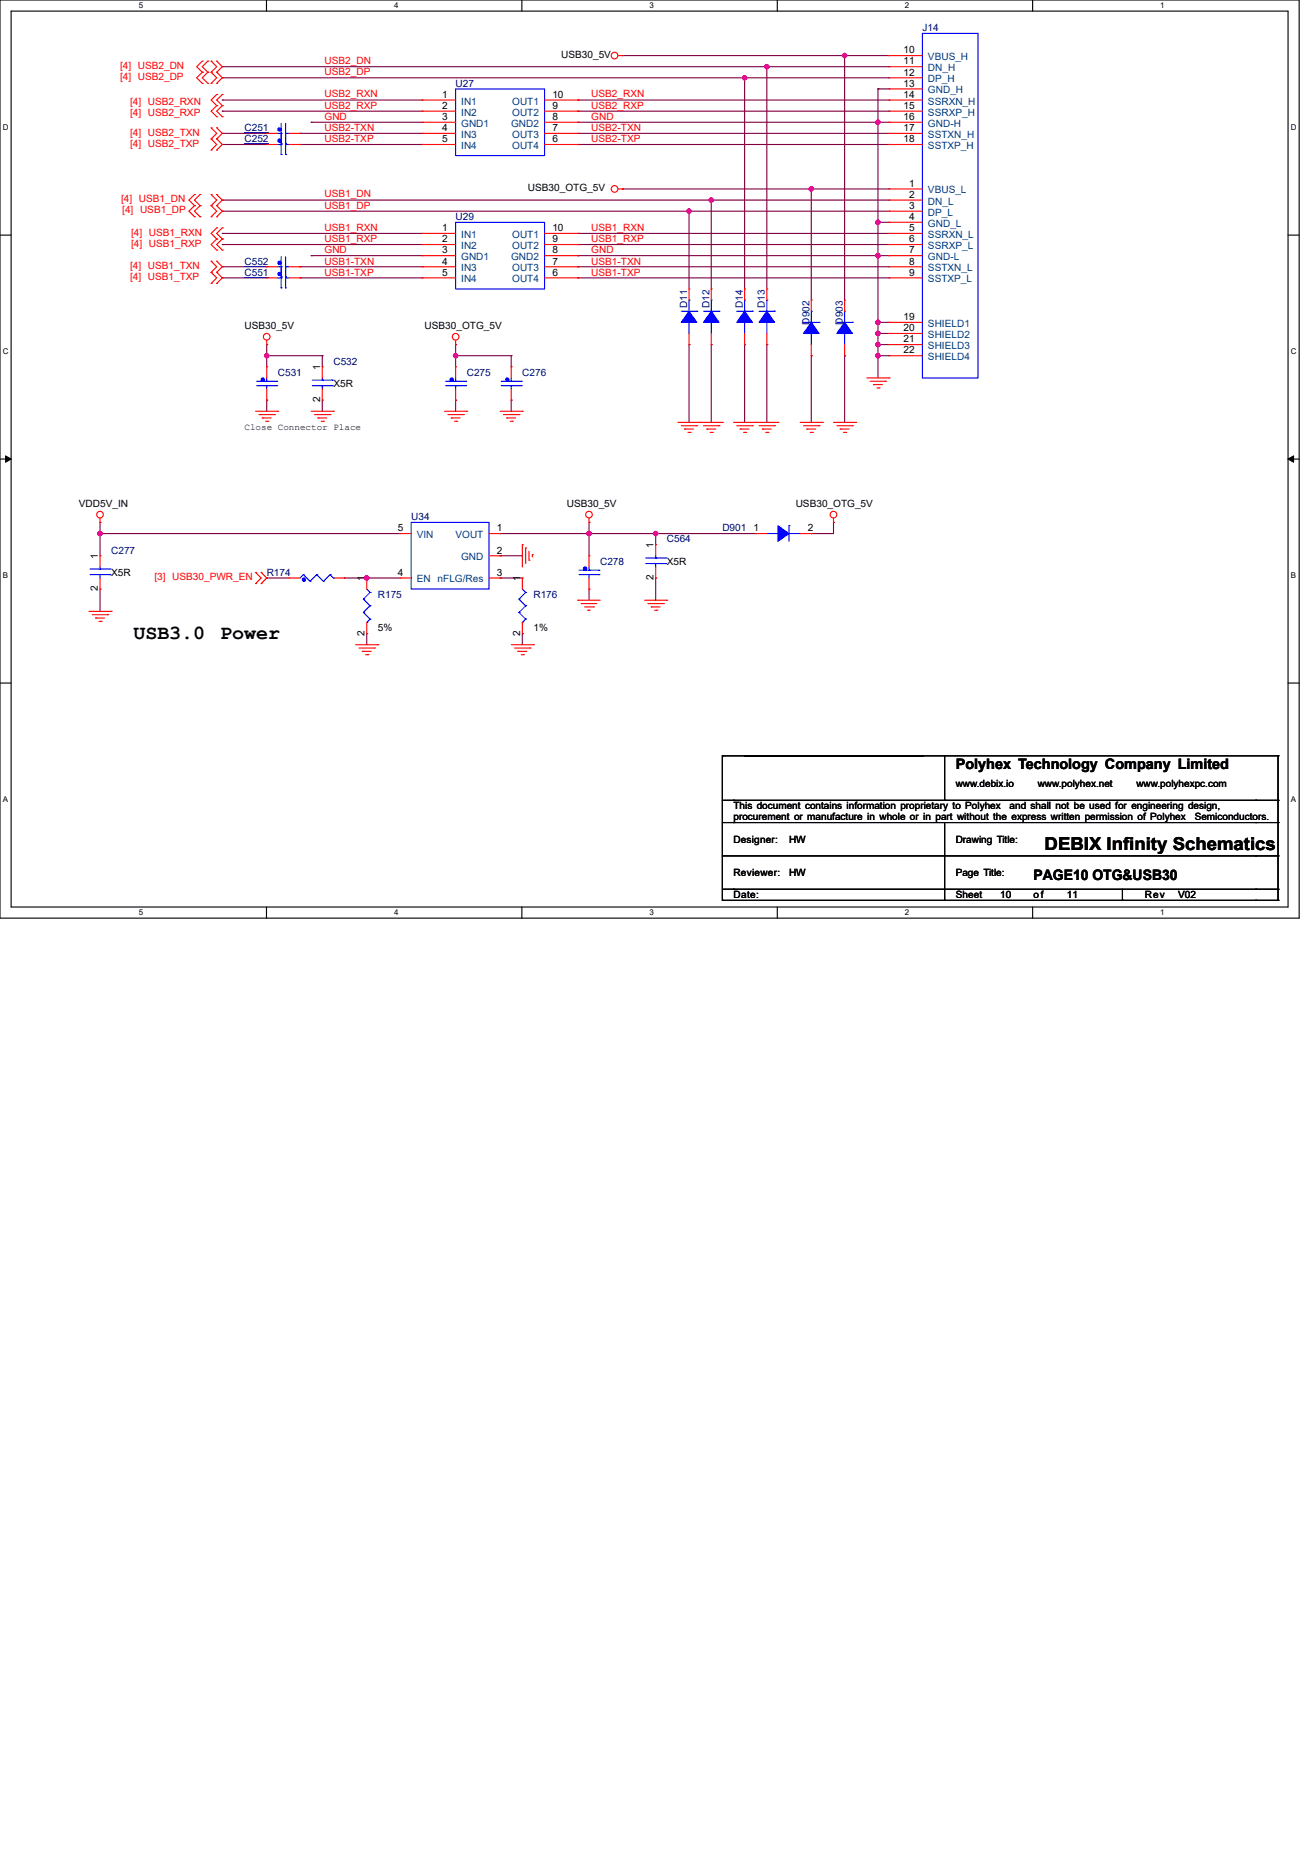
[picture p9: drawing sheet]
<svg xmlns="http://www.w3.org/2000/svg" width="210mm" height="297mm" viewBox="0 0 210 297" stroke-linecap="round" stroke-linejoin="round" font-family="sans-serif">
<path d="M0 0h207.8v146.9h-207.8zM1.8 1.8h204.3v143.3h-204.3z" fill="none" stroke="#000" stroke-width=".18"/>
<g fill="#fff">
<path d="M22.2 .2h.7v1.4h-.7z"/>
<path d="M22.2 145.3h.7v1.4h-.7z"/>
</g>
<path d="M42.6 0v1.8M42.6 145.1v1.8" fill="none" stroke="#000" stroke-width=".18"/>
<g fill="#fff">
<path d="M63.1 .2h.7v1.4h-.7z"/>
<path d="M63.1 145.3h.7v1.4h-.7z"/>
</g>
<path d="M83.5 0v1.8M83.5 145.1v1.8" fill="none" stroke="#000" stroke-width=".18"/>
<g fill="#fff">
<path d="M103.9 .2h.7v1.4h-.7z"/>
<path d="M103.9 145.3h.7v1.4h-.7z"/>
</g>
<path d="M124.4 0v1.8M124.4 145.1v1.8" fill="none" stroke="#000" stroke-width=".18"/>
<g fill="#fff">
<path d="M144.8 .2h.7v1.4h-.7z"/>
<path d="M144.8 145.3h.7v1.4h-.7z"/>
</g>
<path d="M165.2 0v1.8M165.2 145.1v1.8" fill="none" stroke="#000" stroke-width=".18"/>
<g fill="#fff">
<path d="M185.6 .2h.7v1.4h-.7z"/>
<path d="M185.6 145.3h.7v1.4h-.7z"/>
<path d="M.4 19.7h1v1.4h-1z"/>
<path d="M206.5 19.7h.9v1.4h-.9z"/>
<path d="M.4 55.5h1v1.4h-1z"/>
<path d="M206.5 55.5h.9v1.4h-.9z"/>
</g>
<path d="M0 37.6h1.8M206.1 37.6h1.7" fill="none" stroke="#000" stroke-width=".18"/>
<g fill="#fff">
<path d="M.4 91.3h.9v1.5h-.9z"/>
<path d="M206.5 91.3h.9v1.5h-.9z"/>
</g>
<path d="M0 73.4h1.8M206.1 73.4h1.7" fill="none" stroke="#000" stroke-width=".18"/>
<path d="M.9 72.9l.9 .5-.9 .5zM206.1 73.4l.9-.5v1z" fill="#000"/>
<path d="M.9 72.9l.9 .5-.9 .5zM206.1 73.4l.9-.5v1z" fill="none" stroke="#000" stroke-width=".16"/>
<g fill="#fff">
<path d="M.4 127.2h.9v1.4h-.9z"/>
<path d="M206.5 127.2h.9v1.4h-.9z"/>
</g>
<path d="M0 109.3h1.8M206.1 109.3h1.7" fill="none" stroke="#000" stroke-width=".18"/>
<g fill="none" stroke="#800040" stroke-width=".18">
<path d="M35.6 17.8h.1M35.6 17.8h32M35.6 16h.1M35.6 16h32M49.8 19.6h.1M49.8 19.6h17.8M92.5 17.8h.1M92.5 17.8h49.7M92.5 16h.1M92.5 16h49.7M92.5 19.6h.1M92.5 19.6h48"/>
<path d="M48 23.1h.1M48 23.1h19.6M48 21.3h.1M48 21.3h19.6M92.5 23.1h.1M92.5 23.1h49.7M92.5 21.3h.1M92.5 21.3h49.7"/>
</g>
<circle cx="140.5" cy="19.6" r=".35" fill="#f0f"/>
<circle cx="140.5" cy="19.6" r=".35" fill="none" stroke="#f0f" stroke-width=".18"/>
<g fill="none" stroke="#800040" stroke-width=".18">
<path d="M35.6 39.1h.1M35.6 39.1h32M35.6 37.3h.1M35.6 37.3h32M92.5 37.3h.1M92.5 37.3h49.7M92.5 39.1h.1M92.5 39.1h49.7M48 42.7h.1M48 42.7h19.6M48 44.4h.1M48 44.4h19.6"/>
<path d="M49.8 40.9h.1M49.8 40.9h17.8M92.5 40.9h.1M92.5 40.9h48M92.5 42.7h.1M92.5 42.7h49.7M92.5 44.4h.1M92.5 44.4h49.7"/>
</g>
<circle cx="140.5" cy="40.9" r=".35" fill="#f0f"/>
<circle cx="140.5" cy="40.9" r=".35" fill="none" stroke="#f0f" stroke-width=".18"/>
<path d="M35.6 12.4h.1M35.6 12.4h83.5" fill="none" stroke="#800040" stroke-width=".18"/>
<circle cx="119.1" cy="12.4" r=".35" fill="#f0f"/>
<circle cx="119.1" cy="12.4" r=".35" fill="none" stroke="#f0f" stroke-width=".18"/>
<path d="M35.6 10.7h.1M35.6 10.7h87.1" fill="none" stroke="#800040" stroke-width=".18"/>
<circle cx="122.7" cy="10.7" r=".35" fill="#f0f"/>
<circle cx="122.7" cy="10.7" r=".35" fill="none" stroke="#f0f" stroke-width=".18"/>
<path d="M35.6 33.8h.1M35.6 33.8h74.6M110.2 55.1h.1M110.2 55.1v12.5M113.8 55.1h.1M113.8 55.1v12.5M119.1 55.1h.1M119.1 55.1v12.5M122.7 55.1h.1M122.7 55.1v12.5" fill="none" stroke="#800040" stroke-width=".18"/>
<circle cx="110.2" cy="33.8" r=".35" fill="#f0f"/>
<circle cx="110.2" cy="33.8" r=".35" fill="none" stroke="#f0f" stroke-width=".18"/>
<path d="M35.6 32h.1M35.6 32h78.2" fill="none" stroke="#800040" stroke-width=".18"/>
<circle cx="113.8" cy="32" r=".35" fill="#f0f"/>
<circle cx="113.8" cy="32" r=".35" fill="none" stroke="#f0f" stroke-width=".18"/>
<path d="M140.5 14.2h.1M140.5 14.2v5.4M140.5 14.2h1.7M140.5 35.6h.1M140.5 35.6v5.3M140.5 35.6h1.7" fill="none" stroke="#800040" stroke-width=".18"/>
<circle cx="140.5" cy="35.6" r=".35" fill="#f0f"/>
<circle cx="140.5" cy="35.6" r=".35" fill="none" stroke="#f0f" stroke-width=".18"/>
<path d="M140.5 19.6h.1M140.5 19.6h1.7M140.5 19.6v16M140.5 40.9h.1M140.5 40.9v10.7M140.5 40.9h1.7" fill="none" stroke="#800040" stroke-width=".18"/>
<circle cx="140.5" cy="51.6" r=".35" fill="#f0f"/>
<circle cx="140.5" cy="51.6" r=".35" fill="none" stroke="#f0f" stroke-width=".18"/>
<path d="M140.5 51.6h.1M140.5 51.6h1.7M140.5 51.6v3.5M140.5 53.3h.1M140.5 53.3h1.7" fill="none" stroke="#800040" stroke-width=".18"/>
<circle cx="140.5" cy="53.3" r=".35" fill="#f0f"/>
<circle cx="140.5" cy="53.3" r=".35" fill="none" stroke="#f0f" stroke-width=".18"/>
<path d="M140.5 55.1h.1M140.5 55.1h1.7M140.5 55.1v1.8" fill="none" stroke="#800040" stroke-width=".18"/>
<circle cx="140.5" cy="56.9" r=".35" fill="#f0f"/>
<circle cx="140.5" cy="56.9" r=".35" fill="none" stroke="#f0f" stroke-width=".18"/>
<circle cx="140.5" cy="55.1" r=".35" fill="#f0f"/>
<circle cx="140.5" cy="55.1" r=".35" fill="none" stroke="#f0f" stroke-width=".18"/>
<g fill="none" stroke="#800040" stroke-width=".18">
<path d="M119.1 12.4h.1M119.1 12.4v33.8M119.1 12.4h23.1M122.7 10.7h.1M122.7 10.7v35.5M122.7 10.7h19.5M99.6 30.2h.1M99.6 30.2h30.2M110.2 33.8h.1M110.2 33.8v12.4M110.2 33.8h32M113.8 32h.1"/>
<path d="M113.8 32v14.2M113.8 32h28.4M140.5 56.9h.1M140.5 56.9h1.7M140.5 56.9v3.6"/>
</g>
<circle cx="129.8" cy="30.2" r=".35" fill="#f0f"/>
<circle cx="129.8" cy="30.2" r=".35" fill="none" stroke="#f0f" stroke-width=".18"/>
<path d="M99.6 8.9h.1M99.6 8.9h35.5" fill="none" stroke="#800040" stroke-width=".18"/>
<circle cx="135.1" cy="8.9" r=".35" fill="#f0f"/>
<circle cx="135.1" cy="8.9" r=".35" fill="none" stroke="#f0f" stroke-width=".18"/>
<path d="M72.9 56.9h.1M72.9 56.9h8.9M72.9 55.1h.1M72.9 55.1v1.8M72.9 64h.1M72.9 64v1.8M81.8 64h.1M81.8 64v1.8" fill="none" stroke="#800040" stroke-width=".18"/>
<circle cx="72.9" cy="56.9" r=".35" fill="#f0f"/>
<circle cx="72.9" cy="56.9" r=".35" fill="none" stroke="#f0f" stroke-width=".18"/>
<path d="M81.8 56.9h.1M81.8 56.9v1.8M55.1 92.5h.1M55.1 92.5h3.6" fill="none" stroke="#800040" stroke-width=".18"/>
<circle cx="58.7" cy="92.5" r=".35" fill="#f0f"/>
<circle cx="58.7" cy="92.5" r=".35" fill="none" stroke="#f0f" stroke-width=".18"/>
<g fill="none" stroke="#800040" stroke-width=".18">
<path d="M16 85.3h.1M16 85.3h48M42.7 92.5h.1M42.7 92.5h3.5M58.7 92.5h.1M58.7 92.5h5.3M80 85.3h.1M80 85.3h14.2M80 92.5h.1M80 92.5h3.6M94.2 85.3h.1M94.2 85.3v3.6"/>
<path d="M58.7 101.3h.1M58.7 101.3v1.8M83.6 101.3h.1M83.6 101.3v1.8"/>
</g>
<circle cx="16" cy="85.3" r=".35" fill="#f0f"/>
<circle cx="16" cy="85.3" r=".35" fill="none" stroke="#f0f" stroke-width=".18"/>
<g fill="none" stroke="#800040" stroke-width=".18">
<path d="M42.7 55.1h.1M42.7 55.1v1.8M42.7 64h.1M42.7 64v1.8M16 83.6h.1M16 83.6v5.3M16 94.2h.1M16 94.2v3.6M16 85.3h.1M80 88.9h.1M80 88.9h3.6M94.2 94.2h.1"/>
<path d="M94.2 94.2v1.8"/>
</g>
<circle cx="42.7" cy="56.9" r=".35" fill="#f0f"/>
<circle cx="42.7" cy="56.9" r=".35" fill="none" stroke="#f0f" stroke-width=".18"/>
<g fill="none" stroke="#800040" stroke-width=".18">
<path d="M135.1 8.9h.1M135.1 8.9v39.1M135.1 8.9h7.1M35.6 21.3h.1M35.6 21.3h7.1M35.6 23.1h.1M35.6 23.1h7.1M129.8 30.2h.1M129.8 30.2v17.8M129.8 30.2h12.4M35.6 42.7h.1M35.6 42.7h7.1"/>
<path d="M35.6 44.4h.1M35.6 44.4h7.1M42.7 56.9h.1M42.7 56.9h8.9M42.7 56.9v1.8M51.6 56.9h.1M51.6 56.9v1.8M72.9 56.9h.1M72.9 56.9v1.8M129.8 56.9h.1M129.8 56.9v10.7M135.1 56.9h.1"/>
<path d="M135.1 56.9v10.7M51.6 64h.1M51.6 64v1.8M94.2 83.6h.1M94.2 83.6v1.7h10.7M104.9 85.3h.1M104.9 92.5h.1M104.9 92.5v3.5M129.8 85.3h.1M133.3 83.6h.1M133.3 83.6v1.7h-3.5"/>
</g>
<circle cx="94.2" cy="85.3" r=".35" fill="#f0f"/>
<circle cx="94.2" cy="85.3" r=".35" fill="none" stroke="#f0f" stroke-width=".18"/>
<path d="M104.9 85.3h.1M104.9 85.3v1.8M104.9 85.3h16M120.9 85.3h.1" fill="none" stroke="#800040" stroke-width=".18"/>
<circle cx="104.9" cy="85.3" r=".35" fill="#f0f"/>
<circle cx="104.9" cy="85.3" r=".35" fill="none" stroke="#f0f" stroke-width=".18"/>
<g fill="none" stroke="#f00" stroke-width=".18">
<path d="M32.4 9.8h.1M32.4 9.8l-.9 .9 .9 .9M32.4 13.3h.1M32.4 11.6h.1M32.4 11.6l-.9 .8 .9 .9M33.2 13.3h.1M33.2 11.6h.1M33.2 11.6l-.8 .8 .8 .9M33.2 9.8h.1M33.2 9.8l-.8 .9 .8 .9M33.8 11.6h.1M33.8 11.6l.9 .8-.9 .9"/>
<path d="M33.8 9.8h.1M33.8 9.8l.9 .9-.9 .9M33.8 13.3h.1M34.7 16.9h.1M34.7 16.9l-.9 .9 .9 .9M34.7 15.1h.1M34.7 15.1l-.9 .9 .9 .9M34.7 11.6h.1M34.7 11.6l.9 .8-.9 .9M34.7 13.3h.1M34.7 9.8h.1M34.7 9.8l.9 .9-.9 .9"/>
<path d="M34.7 18.7h.1M35.6 16.9h.1M35.6 16.9l-.9 .9 .9 .9M35.6 15.1h.1M35.6 15.1l-.9 .9 .9 .9M35.6 18.7h.1M98.9 8.9h.7M99.6 8.9h.1M31.1 32.9h.1M31.1 32.9l-.9 .9 .9 .9M31.1 34.7h.1M31.1 31.1h.1"/>
<path d="M31.1 31.1l-.9 .9 .9 .9M32 32.9h.1M32 32.9l-.9 .9 .9 .9M32 34.7h.1M32 31.1h.1M32 31.1l-.9 .9 .9 .9M33.8 24h.1M33.8 31.1h.1M33.8 31.1l.9 .9-.9 .9M33.8 32.9h.1M33.8 32.9l.9 .9-.9 .9M33.8 34.7h.1"/>
<path d="M33.8 22.2h.1M33.8 22.2l.9 .9-.9 .9M33.8 20.4h.1M33.8 20.4l.9 .9-.9 .9M34.7 31.1h.1M34.7 31.1l.9 .9-.9 .9M34.7 38.2h.1M34.7 38.2l-.9 .9 .9 .9M34.7 34.7h.1M34.7 36.4h.1M34.7 36.4l-.9 .9 .9 .9M34.7 32.9h.1"/>
<path d="M34.7 32.9l.9 .9-.9 .9M34.7 24h.1M34.7 22.2h.1M34.7 22.2l.9 .9-.9 .9M34.7 20.4h.1M34.7 20.4l.9 .9-.9 .9M35.6 38.2h.1M35.6 38.2l-.9 .9 .9 .9M35.6 36.4h.1M35.6 36.4l-.9 .9 .9 .9M98.9 30.2h.7M99.6 30.2h.1"/>
<path d="M33.8 43.6h.1M33.8 43.6l.9 .9-.9 .8M33.8 41.8h.1M33.8 41.8l.9 .9-.9 .9M33.8 45.3h.1M34.7 43.6h.1M34.7 43.6l.9 .8-.9 .9M34.7 41.8h.1M34.7 41.8l.9 .9-.9 .9M34.7 45.3h.1M34.7 40h.1M35.6 40h.1"/>
<path d="M42.7 54.4v.7M42.7 55.1h.1M51.6 58.7h.1M51.6 58.7v1.8M72.9 54.4v.7M72.9 55.1h.1M40.9 65.8h3.5M41.4 66.3h2.5M42 66.9h.1M42 66.9h1.4M42.5 67.4h.3M42.8 67.4h.1"/>
<path d="M43.9 66.3h.1M44.4 65.8h.1M49.8 65.8h3.5M50.3 66.3h2.5M50.9 66.9h.1M50.9 66.9h1.4M51.4 67.4h.3M51.6 64h.1M51.6 62.2v1.8M51.7 67.4h.1M52.8 66.3h.1M53.3 65.8h.1"/>
<path d="M71.1 65.8h3.6M71.7 66.3h2.4M72.2 66.9h.1M72.2 66.9h1.4M72.7 67.4h.4M73.1 67.4h.1M74.1 66.3h.1M74.7 65.8h.1M80 65.8h3.6M80.5 66.3h2.5M81.1 66.9h.1M81.1 66.9h1.4"/>
<path d="M81.6 67.4h.4M82 67.4h.1M83 66.3h.1M83.6 65.8h.1M108.5 67.6h7.1M109 68.1h2.5M109.5 68.6h.1M109.5 68.6h1.4M110.1 69.2h.3M110.4 69.2h.1M111.5 68.1h.1M112 67.6h.1"/>
<path d="M112.5 68.1h2.5M113.1 68.6h.1M113.1 68.6h1.4M113.6 69.2h.4M114 69.2h.1M115 68.1h.1M115.6 67.6h.1M117.3 67.6h7.2M117.9 68.1h2.5M118.4 68.6h.1M118.4 68.6h1.4M118.9 69.2h.4"/>
<path d="M119.3 69.2h.1M120.4 68.1h.1M120.9 67.6h.1M121.4 68.1h2.5M122 68.6h.1M122 68.6h1.4M122.5 69.2h.4M122.9 69.2h.1M123.9 68.1h.1M124.5 67.6h.1M128 67.6h3.6M128.5 68.1h2.5"/>
<path d="M129.1 68.6h.1M129.1 68.6h1.4M129.6 69.2h.4M130 69.2h.1M131 68.1h.1M131.6 67.6h.1M133.3 67.6h3.6M133.9 68.1h2.5M134.4 68.6h.1M134.4 68.6h1.4M135 69.2h.3M135.3 69.2h.1"/>
<path d="M136.4 68.1h.1M136.9 67.6h.1M138.7 60.5h3.5M139.2 61h2.5M139.8 61.5h.1M139.8 61.5h1.4M140.3 62.1h.3M140.6 62.1h.1M141.7 61h.1M142.2 60.5h.1M14.2 97.8h3.6M14.8 98.3h2.4"/>
<path d="M15.3 98.9h.1M15.3 98.9h1.4M15.8 99.4h.4M16 83.6h.1M16 82.9v.7M16.2 99.4h.1M17.2 98.3h.1M17.8 97.8h.1M40.9 93.3h.1M40.9 91.6h.1M40.9 91.6l.9 .9-.9 .8M41.8 93.3h.1"/>
<path d="M41.8 91.6h.1M41.8 91.6l.9 .9-.9 .8M83.6 87.1h.1M83.6 87.1v3.6M84.1 87.7h.1M84.1 87.7v2.4M84.6 88.2v1.4M84.6 89.6h.1M85.2 88.7h.1M85.2 88.7v.4M92.5 96h.1M92.5 96h3.5"/>
<path d="M93 96.5h.1M93 96.5h2.5M93.5 97.1h1.4M94.1 97.6h.1M94.1 97.6h.3M94.2 82.9v.7M94.2 83.6h.1M94.9 97.1h.1M103.1 96h3.6M103.7 96.5h2.4M104.2 97.1h.1M104.2 97.1h1.4"/>
<path d="M104.7 97.6h.4M105.1 97.6h.1M106.1 96.5h.1M106.7 96h.1M133.3 83.6h.1M133.3 82.9v.7M56.9 103.1h3.6M57.4 103.7h2.5M58 104.2h.1M58 104.2h1.4M58.5 104.7h.4M58.9 104.7h.1"/>
<path d="M59.9 103.7h.1M60.5 103.1h.1M81.8 103.1h3.5M82.3 103.7h2.5M82.9 104.2h.1M82.9 104.2h1.4M83.4 104.7h.3M83.7 104.7h.1M84.8 103.7h.1M85.3 103.1h.1"/>
<circle cx="98.3" cy="8.9" r=".53"/>
<circle cx="98.3" cy="30.2" r=".53"/>
<circle cx="42.7" cy="53.9" r=".53"/>
<circle cx="72.9" cy="53.9" r=".53"/>
<circle cx="16" cy="82.3" r=".53"/>
<circle cx="94.2" cy="82.3" r=".53"/>
<circle cx="133.3" cy="82.3" r=".53"/>
</g>
<g fill="none" stroke="#000" stroke-width=".18">
<path d="M115.6 136.9h88.9M115.6 120.9h88.9M115.6 131.6h88.9M115.6 120.9h.1M115.6 120.9v23.1M117.3 128h.1M117.3 131.6h.1M147.6 120.9h.1M151.1 128h.1M151.1 131.6v12.4M151.1 120.9v7.1M200.9 128h.1"/>
<path d="M200.9 131.6h.1M200.9 136.9h.1M204.5 120.9h.1M204.5 128h.1M204.5 131.6h.1M204.5 136.9h.1M204.5 128h-88.9M204.5 120.9v23.1M115.6 144h.1M115.6 142.2h88.9M117.3 142.2h.1M151.1 144h.1"/>
<path d="M179.6 144h.1M179.6 142.2v1.8M200.9 142.2h.1M200.9 144h.1M204.5 142.2h.1M204.5 144h.1M204.5 144h-88.9"/>
</g>
<g fill="none" stroke="#00f" stroke-width=".18">
<path d="M45 24.7h.1M45 21.5v3.2M45.7 23.1h.1M45.7 23.1h.5M45.7 21.5v3.2M45.7 24.7h.1M50 61.7h3.2M50 60.8h3.2M51.6 60.5v.3M51.6 61.7h.1M51.6 61.7v.5M51.6 60.8h.1"/>
<path d="M53.2 60.8h.1M53.2 61.7h.1"/>
</g>
<circle cx="44.7" cy="22.5" r=".26" fill="#00f"/>
<g fill="none" stroke="#00f" stroke-width=".18">
<path d="M44.4 23.1h.6M45 23.1h.1M45 41.1v3.2M45 44.3h.1M45.7 41.1v3.2M45.7 42.7h.1M45.7 42.7h.5M45.7 44.3h.1"/>
<circle cx="44.7" cy="22.5" r=".26"/>
</g>
<path d="M39.1 23h3.9" fill="none" stroke="#000080" stroke-width=".16"/>
<path d="M42.7 23.1h.1M42.7 23.1h1.7M46.2 23.1h1.8M48 23.1h.1" fill="none" stroke="#f00" stroke-width=".18"/>
<circle cx="44.7" cy="42" r=".26" fill="#00f"/>
<g fill="none" stroke="#00f" stroke-width=".18">
<path d="M44.4 42.7h.6M45 42.7h.1M92.6 91.2h3.2M92.6 91.9h3.2M94.2 91.9h.1M94.2 91.9v.6M95.8 91.9h.1M95.8 91.2h.1"/>
<circle cx="44.7" cy="42" r=".26"/>
</g>
<path d="M39.1 42.6h3.9" fill="none" stroke="#000080" stroke-width=".16"/>
<path d="M42.7 42.7h.1M42.7 42.7h1.7M46.2 42.7h1.8M48 42.7h.1" fill="none" stroke="#f00" stroke-width=".18"/>
<circle cx="93.6" cy="90.9" r=".26" fill="#00f"/>
<g fill="none" stroke="#00f" stroke-width=".18">
<path d="M72.9 14.2h14.2v10.7h-14.2zM72.9 35.6h14.2v10.6h-14.2zM71.3 61h3.2M71.3 61.7h3.2M72.9 61.7h.1M72.9 61.7v.5M74.5 61.7h.1M74.5 61h.1M94.2 90.7v.5M94.2 91.2h.1"/>
<circle cx="93.6" cy="90.9" r=".26"/>
</g>
<g fill="none" stroke="#f00" stroke-width=".18">
<path d="M67.6 17.8h.1M67.6 17.8h5.3M67.6 16h.1M67.6 16h5.3M67.6 19.6h.1M67.6 19.6h5.3M87.1 17.8h5.4M87.1 16h5.4M87.1 19.6h5.4M92.5 17.8h.1M92.5 16h.1M92.5 19.6h.1"/>
<path d="M67.6 39.1h.1M67.6 39.1h5.3M67.6 23.1h.1M67.6 23.1h5.3M67.6 21.3h.1M67.6 21.3h5.3M67.6 37.3h.1M67.6 37.3h5.3M87.1 23.1h5.4M87.1 39.1h5.4M87.1 21.3h5.4M87.1 37.3h5.4"/>
<path d="M92.5 37.3h.1M92.5 23.1h.1M92.5 39.1h.1M92.5 21.3h.1M67.6 42.7h.1M67.6 42.7h5.3M67.6 40.9h.1M67.6 40.9h5.3M67.6 44.4h.1M67.6 44.4h5.3M87.1 42.7h5.4M87.1 40.9h5.4"/>
<path d="M87.1 44.4h5.4M92.5 40.9h.1M92.5 42.7h.1M92.5 44.4h.1M94.2 94.2h.1M94.2 92.5v1.7M94.2 88.9h.1M94.2 88.9v1.8"/>
</g>
<circle cx="72.3" cy="60.7" r=".26" fill="#00f"/>
<g fill="none" stroke="#00f" stroke-width=".18">
<path d="M121.4 49.8h2.5M122.7 51.6h.1M122.7 51.6v1.7M122.7 48h.1M122.7 48v1.8M123.9 49.8h.1M72.9 60.5v.5M72.9 61h.1"/>
<circle cx="72.3" cy="60.7" r=".26"/>
</g>
<path d="M72.9 58.7h.1M72.9 58.7v1.8M72.9 64h.1M72.9 62.2v1.8" fill="none" stroke="#f00" stroke-width=".18"/>
<path d="M122.7 49.8l1.2 1.8h-2.5z" fill-rule="evenodd" fill="#00f"/>
<g fill="none" stroke="#00f" stroke-width=".18">
<path d="M122.7 49.8l1.2 1.8h-2.5zM133.9 51.6h2.5M135.1 49.8h.1M135.1 49.8v1.8M135.1 53.3h.1M135.1 53.3v1.8M136.4 51.6h.1M58.1 95.8h.1M58.1 95.8l1.1 1.1M58.1 98h.1M58.1 98l1.1 1M58.7 94.2l.5 .6"/>
<path d="M58.7 99.6h.1M59.2 99h.1M59.2 99l-.5 .6M59.2 94.8h.1M59.2 94.8l-1.1 1M59.2 96.9h.1M59.2 96.9l-1.1 1.1"/>
</g>
<path d="M122.7 46.2h.1M122.7 46.2v1.8M122.7 55.1h.1M122.7 53.3v1.8M58.7 99.6v1.7M58.7 92.5h.1M58.7 92.5v1.7M58.7 101.3h.1" fill="none" stroke="#f00" stroke-width=".18"/>
<path d="M135.1 51.6l1.3 1.7h-2.5z" fill-rule="evenodd" fill="#00f"/>
<path d="M135.1 51.6l1.3 1.7h-2.5zM122.7 85.3h1.8M124.5 85.3h.1M126.2 85.3h1.8M126.2 84.1h.1M126.2 84.1v2.5M128 85.3h.1" fill="none" stroke="#00f" stroke-width=".18"/>
<path d="M135.1 56.9h.1M135.1 48h.1M135.1 48v1.8M135.1 55.1v1.8" fill="none" stroke="#f00" stroke-width=".18"/>
<path d="M124.5 84.1l1.7 1.2-1.7 1.3z" fill-rule="evenodd" fill="#00f"/>
<path d="M128.5 51.6h2.5M129.8 49.8h.1M129.8 49.8v1.8M129.8 53.3h.1M129.8 53.3v1.8M131 51.6h.1M124.5 84.1l1.7 1.2-1.7 1.3z" fill="none" stroke="#00f" stroke-width=".18"/>
<path d="M120.9 85.3h.1M120.9 85.3h1.8M128 85.3h1.8M129.8 85.3h.1" fill="none" stroke="#f00" stroke-width=".18"/>
<path d="M129.8 51.6l1.2 1.7h-2.5z" fill-rule="evenodd" fill="#00f"/>
<g fill="none" stroke="#00f" stroke-width=".18">
<path d="M117.9 49.8h2.5M119.1 51.6h.1M119.1 51.6v1.7M119.1 48h.1M119.1 48v1.8M120.4 49.8h.1M129.8 51.6l1.2 1.7h-2.5zM14.4 91h3.2M14.4 91.9h3.2M16 91h.1M16 90.7v.3M16 91.9h.1"/>
<path d="M16 91.9v.6M17.6 91h.1M17.6 91.9h.1"/>
</g>
<path d="M129.8 48h.1M129.8 48v1.8M129.8 56.9h.1M129.8 55.1v1.8M16 92.5v1.7M16 94.2h.1M16 88.9h.1M16 88.9v1.8" fill="none" stroke="#f00" stroke-width=".18"/>
<path d="M119.1 49.8l1.3 1.8h-2.5z" fill-rule="evenodd" fill="#00f"/>
<path d="M45 46h.1M45 42.8v3.2M45.7 44.4h.1M45.7 44.4h.5M45.7 46h.1M45.7 42.8v3.2M119.1 49.8l1.3 1.8h-2.5z" fill="none" stroke="#00f" stroke-width=".18"/>
<path d="M119.1 46.2h.1M119.1 46.2v1.8M119.1 55.1h.1M119.1 53.3v1.8" fill="none" stroke="#f00" stroke-width=".18"/>
<circle cx="44.7" cy="43.8" r=".26" fill="#00f"/>
<g fill="none" stroke="#00f" stroke-width=".18">
<path d="M44.5 44.4h.5M45 44.4h.1M41.1 61h3.2M41.1 61.7h3.2M42.7 61.7h.1M42.7 61.7v.5M44.3 61h.1M44.3 61.7h.1M103.3 90.1h3.2M103.3 89.3h3.2M104.9 90.1h.1M104.9 90.1v.6"/>
<path d="M104.9 89.3h.1M104.9 88.9v.4M106.5 90.1h.1M106.5 89.3h.1"/>
<circle cx="44.7" cy="43.8" r=".26"/>
</g>
<path d="M39.1 44.3h3.9" fill="none" stroke="#000080" stroke-width=".16"/>
<path d="M42.7 44.4h.1M42.7 44.4h1.8M46.2 44.4h1.8M48 44.4h.1M104.9 92.5h.1M104.9 90.7v1.8M104.9 87.1h.1M104.9 87.1v1.8" fill="none" stroke="#f00" stroke-width=".18"/>
<circle cx="42" cy="60.7" r=".26" fill="#00f"/>
<g fill="none" stroke="#00f" stroke-width=".18">
<path d="M147.6 5.3h8.9v55.2h-8.9zM109 49.8h2.5M110.2 51.6h.1M110.2 51.6v1.7M110.2 48h.1M110.2 48v1.8M111.5 49.8h.1M42.7 60.5v.5M42.7 61h.1M83 95.8h.1M83 95.8l1.1 1.1M83 98h.1"/>
<path d="M83 98l1.1 1M83.6 94.2l.5 .6M83.6 99.6h.1M84.1 99h.1M84.1 99l-.5 .6M84.1 94.8h.1M84.1 94.8l-1.1 1M84.1 96.9h.1M84.1 96.9l-1.1 1.1"/>
<circle cx="42" cy="60.7" r=".26"/>
</g>
<g fill="none" stroke="#f00" stroke-width=".18">
<path d="M142.2 17.8h.1M142.2 17.8h5.4M142.2 8.9h.1M142.2 8.9h5.4M142.2 16h.1M142.2 16h5.4M142.2 14.2h.1M142.2 14.2h5.4M142.2 12.4h.1M142.2 12.4h5.4M142.2 10.7h.1M142.2 10.7h5.4"/>
<path d="M142.2 19.6h.1M142.2 19.6h5.4M142.2 33.8h.1M142.2 33.8h5.4M142.2 23.1h.1M142.2 23.1h5.4M142.2 39.1h.1M142.2 39.1h5.4M142.2 21.3h.1M142.2 21.3h5.4M142.2 32h.1M142.2 32h5.4"/>
<path d="M142.2 30.2h.1M142.2 30.2h5.4M142.2 37.3h.1M142.2 37.3h5.4M142.2 35.6h.1M142.2 35.6h5.4M42.7 58.7h.1M42.7 58.7v1.8M142.2 42.7h.1M142.2 42.7h5.4M142.2 51.6h.1M142.2 51.6h5.4"/>
<path d="M142.2 40.9h.1M142.2 40.9h5.4M142.2 56.9h.1M142.2 56.9h5.4M142.2 55.1h.1M142.2 55.1h5.4M142.2 53.3h.1M142.2 53.3h5.4M142.2 44.4h.1M142.2 44.4h5.4M42.7 64h.1M42.7 62.2v1.8"/>
<path d="M83.6 92.5h.1M83.6 92.5v1.7M83.6 99.6v1.7M83.6 101.3h.1"/>
</g>
<path d="M110.2 49.8l1.3 1.8h-2.5z" fill-rule="evenodd" fill="#00f"/>
<path d="M110.2 49.8l1.3 1.8h-2.5zM112.5 49.8h2.5M113.8 51.6h.1M113.8 51.6v1.7M113.8 48h.1M113.8 48v1.8M115 49.8h.1" fill="none" stroke="#00f" stroke-width=".18"/>
<path d="M110.2 55.1h.1M110.2 46.2h.1M110.2 46.2v1.8M110.2 53.3v1.8" fill="none" stroke="#f00" stroke-width=".18"/>
<path d="M113.8 49.8l1.2 1.8h-2.5z" fill-rule="evenodd" fill="#00f"/>
<g fill="none" stroke="#00f" stroke-width=".18">
<path d="M113.8 49.8l1.2 1.8h-2.5zM48.5 91.9h.1M48.5 91.9l-.5 .6M48.5 91.9l1.1 1.1M49.6 93h.1M50.7 91.9h.1M50.7 91.9l-1.1 1.1M50.7 91.9l1 1.1M51.7 93h.1M52.8 91.9h.1M52.8 91.9l-1.1 1.1M52.8 91.9l.5 .6"/>
<path d="M53.3 92.5h.1"/>
</g>
<path d="M113.8 46.2h.1M113.8 46.2v1.8M113.8 55.1h.1M113.8 53.3v1.8" fill="none" stroke="#f00" stroke-width=".18"/>
<circle cx="48.6" cy="92.7" r=".26" fill="#00f"/>
<g fill="none" stroke="#00f" stroke-width=".18">
<path d="M80.2 61.7h3.2M80.2 61h3.2M81.8 61.7h.1M81.8 61.7v.5M83.4 61h.1M83.4 61.7h.1"/>
<circle cx="48.6" cy="92.7" r=".26"/>
</g>
<path d="M46.2 92.5h.1M46.2 92.5h1.8M53.3 92.5h1.8M55.1 92.5h.1" fill="none" stroke="#f00" stroke-width=".18"/>
<circle cx="81.2" cy="60.7" r=".26" fill="#00f"/>
<g fill="none" stroke="#00f" stroke-width=".18">
<path d="M45 19.7v3.2M45.7 19.7v3.2M45 22.9h.1M45.7 22.9h.1M45.7 21.3h.1M45.7 21.3h.5M81.8 60.5v.5M81.8 61h.1M65.8 83.6h12.4v10.6h-12.4z"/>
<circle cx="81.2" cy="60.7" r=".26"/>
</g>
<g fill="none" stroke="#f00" stroke-width=".18">
<path d="M81.8 58.7h.1M81.8 58.7v1.8M81.8 64h.1M81.8 62.2v1.8M64 85.3h.1M64 85.3h1.8M64 92.5h.1M64 92.5h1.8M78.2 85.3h1.8M78.2 92.5h1.8M78.2 88.9h1.8M80 85.3h.1"/>
<path d="M80 92.5h.1M80 88.9h.1"/>
</g>
<circle cx="44.7" cy="20.7" r=".26" fill="#00f"/>
<g fill="none" stroke="#00f" stroke-width=".18">
<path d="M44.4 21.3h.6M45 21.3h.1"/>
<circle cx="44.7" cy="20.7" r=".26"/>
</g>
<path d="M39.1 21.2h3.9" fill="none" stroke="#000080" stroke-width=".16"/>
<path d="M42.7 21.3h.1M42.7 21.3h1.7M46.2 21.3h1.8M48 21.3h.1" fill="none" stroke="#f00" stroke-width=".18"/>
<circle cx="140.5" cy="19.6" r=".35" fill="#f0f"/>
<circle cx="140.5" cy="19.6" r=".35" fill="none" stroke="#f0f" stroke-width=".18"/>
<circle cx="140.5" cy="40.9" r=".35" fill="#f0f"/>
<circle cx="140.5" cy="40.9" r=".35" fill="none" stroke="#f0f" stroke-width=".18"/>
<circle cx="119.1" cy="12.4" r=".35" fill="#f0f"/>
<circle cx="119.1" cy="12.4" r=".35" fill="none" stroke="#f0f" stroke-width=".18"/>
<circle cx="122.7" cy="10.7" r=".35" fill="#f0f"/>
<circle cx="122.7" cy="10.7" r=".35" fill="none" stroke="#f0f" stroke-width=".18"/>
<circle cx="110.2" cy="33.8" r=".35" fill="#f0f"/>
<circle cx="110.2" cy="33.8" r=".35" fill="none" stroke="#f0f" stroke-width=".18"/>
<circle cx="113.8" cy="32" r=".35" fill="#f0f"/>
<circle cx="113.8" cy="32" r=".35" fill="none" stroke="#f0f" stroke-width=".18"/>
<circle cx="140.5" cy="35.6" r=".35" fill="#f0f"/>
<circle cx="140.5" cy="35.6" r=".35" fill="none" stroke="#f0f" stroke-width=".18"/>
<circle cx="140.5" cy="51.6" r=".35" fill="#f0f"/>
<circle cx="140.5" cy="51.6" r=".35" fill="none" stroke="#f0f" stroke-width=".18"/>
<circle cx="140.5" cy="53.3" r=".35" fill="#f0f"/>
<circle cx="140.5" cy="53.3" r=".35" fill="none" stroke="#f0f" stroke-width=".18"/>
<circle cx="140.5" cy="56.9" r=".35" fill="#f0f"/>
<circle cx="140.5" cy="56.9" r=".35" fill="none" stroke="#f0f" stroke-width=".18"/>
<circle cx="140.5" cy="55.1" r=".35" fill="#f0f"/>
<circle cx="140.5" cy="55.1" r=".35" fill="none" stroke="#f0f" stroke-width=".18"/>
<circle cx="129.8" cy="30.2" r=".35" fill="#f0f"/>
<circle cx="129.8" cy="30.2" r=".35" fill="none" stroke="#f0f" stroke-width=".18"/>
<circle cx="135.1" cy="8.9" r=".35" fill="#f0f"/>
<circle cx="135.1" cy="8.9" r=".35" fill="none" stroke="#f0f" stroke-width=".18"/>
<circle cx="72.9" cy="56.9" r=".35" fill="#f0f"/>
<circle cx="72.9" cy="56.9" r=".35" fill="none" stroke="#f0f" stroke-width=".18"/>
<circle cx="58.7" cy="92.5" r=".35" fill="#f0f"/>
<circle cx="58.7" cy="92.5" r=".35" fill="none" stroke="#f0f" stroke-width=".18"/>
<circle cx="16" cy="85.3" r=".35" fill="#f0f"/>
<circle cx="16" cy="85.3" r=".35" fill="none" stroke="#f0f" stroke-width=".18"/>
<circle cx="42.7" cy="56.9" r=".35" fill="#f0f"/>
<circle cx="42.7" cy="56.9" r=".35" fill="none" stroke="#f0f" stroke-width=".18"/>
<circle cx="94.2" cy="85.3" r=".35" fill="#f0f"/>
<circle cx="94.2" cy="85.3" r=".35" fill="none" stroke="#f0f" stroke-width=".18"/>
<circle cx="104.9" cy="85.3" r=".35" fill="#f0f"/>
<circle cx="104.9" cy="85.3" r=".35" fill="none" stroke="#f0f" stroke-width=".18"/>
<g font-size="3.2">
<text x="21.3" y="102.2">USB3.0</text>
<text x="35.2" y="102.2">Power</text>
</g>
<text font-size="2.8" x="167.1" y="135.9">DEBIX Infinity Schematics</text>
<g font-size="2.3">
<text x="152.9" y="123">Polyhex Technology Company Limited</text>
<text x="165.4" y="140.8">PAGE10 OTG&amp;USB30</text>
</g>
<g font-size="1.6" fill="#000080">
<text x="147.6" y="5">J14</text>
<text x="72.9" y="13.9">U27</text>
<text x="39.1" y="22.8">C252</text>
<text x="39.1" y="21">C251</text>
<text x="72.9" y="35.2">U29</text>
<text x="39.1" y="42.3">C552</text>
<text x="39.1" y="44.1">C551</text>
<text x="109.9" y="49.3" transform="rotate(-90 109.9 49.3)">D11</text>
<text x="113.5" y="49.3" transform="rotate(-90 113.5 49.3)">D12</text>
<text x="118.8" y="49.3" transform="rotate(-90 118.8 49.3)">D14</text>
<text x="122.4" y="49.3" transform="rotate(-90 122.4 49.3)">D13</text>
<text x="129.5" y="51.9" transform="rotate(-90 129.5 51.9)">D902</text>
<text x="134.8" y="51.9" transform="rotate(-90 134.8 51.9)">D903</text>
<text x="53.3" y="58.3">C532</text>
<text x="44.5" y="60.1">C531</text>
<text x="74.7" y="60.1">C275</text>
<text x="83.6" y="60.1">C276</text>
<text x="65.8" y="83.2">U34</text>
<text x="17.8" y="88.6">C277</text>
<text x="106.7" y="86.8">C564</text>
<text x="115.6" y="85">D901</text>
<text x="42.7" y="92.1">R174</text>
<text x="60.5" y="95.7">R175</text>
<text x="85.3" y="95.7">R176</text>
<text x="96" y="90.3">C278</text>
</g>
<g font-size="1.6" fill="#f00">
<text x="19.2" y="11">[4] USB2_DN</text>
<text x="51.9" y="10.2">USB2_DN</text>
<text x="19.2" y="12.8">[4] USB2_DP</text>
<text x="20.8" y="16.7">[4] USB2_RXN</text>
<text x="51.9" y="17.4">USB2_RXP</text>
<text x="51.9" y="15.6">USB2_RXN</text>
<text x="51.9" y="12">USB2_DP</text>
<text x="94.6" y="17.4">USB2_RXP</text>
<text x="94.6" y="15.6">USB2_RXN</text>
<text x="20.8" y="23.5">[4] USB2_TXP</text>
<text x="20.8" y="21.7">[4] USB2_TXN</text>
<text x="20.8" y="18.5">[4] USB2_RXP</text>
<text x="51.9" y="21">USB2-TXN</text>
<text x="51.9" y="22.8">USB2-TXP</text>
<text x="51.9" y="19.2">GND</text>
<text x="94.6" y="21">USB2-TXN</text>
<text x="94.6" y="22.8">USB2-TXP</text>
<text x="94.6" y="19.2">GND</text>
<text x="19.4" y="32.4">[4] USB1_DN</text>
<text x="19.6" y="34.1">[4] USB1_DP</text>
<text x="51.9" y="33.4">USB1_DP</text>
<text x="51.9" y="31.6">USB1_DN</text>
<text x="21" y="39.5">[4] USB1_RXP</text>
<text x="21" y="37.7">[4] USB1_RXN</text>
<text x="51.9" y="36.9">USB1_RXN</text>
<text x="51.9" y="38.7">USB1_RXP</text>
<text x="51.9" y="40.5">GND</text>
<text x="94.6" y="36.9">USB1_RXN</text>
<text x="94.6" y="38.7">USB1_RXP</text>
<text x="94.6" y="40.5">GND</text>
<text x="20.8" y="43">[4] USB1_TXN</text>
<text x="20.8" y="44.8">[4] USB1_TXP</text>
<text x="51.9" y="44.1">USB1-TXP</text>
<text x="51.9" y="42.3">USB1-TXN</text>
<text x="94.6" y="44.1">USB1-TXP</text>
<text x="94.6" y="42.3">USB1-TXN</text>
<text x="24.7" y="92.8">[3] USB30_PWR_EN</text>
</g>
<g font-size="1.6">
<text x="89.8" y="9.3">USB30_5V</text>
<text x="144.5" y="8.5">10</text>
<text x="144.5" y="10.3">11</text>
<text x="70.8" y="15.6">1</text>
<text x="70.8" y="17.4">2</text>
<text x="88.4" y="17.4">9</text>
<text x="88.4" y="15.6">10</text>
<text x="144.5" y="12.1">12</text>
<text x="144.5" y="13.9">13</text>
<text x="144.5" y="15.6">14</text>
<text x="144.5" y="17.4">15</text>
<text x="70.8" y="19.2">3</text>
<text x="70.8" y="21">4</text>
<text x="70.8" y="22.8">5</text>
<text x="88.4" y="22.8">6</text>
<text x="88.4" y="21">7</text>
<text x="88.4" y="19.2">8</text>
<text x="144.5" y="19.2">16</text>
<text x="144.5" y="21">17</text>
<text x="144.5" y="22.8">18</text>
<text x="145.4" y="29.9">1</text>
<text x="84.5" y="30.6">USB30_OTG_5V</text>
<text x="145.4" y="31.6">2</text>
<text x="145.4" y="33.4">3</text>
<text x="145.4" y="35.2">4</text>
<text x="70.8" y="37">1</text>
<text x="70.8" y="38.8">2</text>
<text x="70.8" y="40.5">3</text>
<text x="88.4" y="40.5">8</text>
<text x="88.4" y="38.8">9</text>
<text x="88.4" y="37">10</text>
<text x="145.4" y="37">5</text>
<text x="145.4" y="38.8">6</text>
<text x="145.4" y="40.5">7</text>
<text x="70.8" y="42.3">4</text>
<text x="70.8" y="44.1">5</text>
<text x="88.4" y="44.1">6</text>
<text x="88.4" y="42.3">7</text>
<text x="145.4" y="42.3">8</text>
<text x="145.4" y="44.1">9</text>
<text x="39.1" y="52.6">USB30_5V</text>
<text x="67.9" y="52.6">USB30_OTG_5V</text>
<text x="144.5" y="51.2">19</text>
<text x="144.5" y="53">20</text>
<text x="51.2" y="59.2" transform="rotate(-90 51.2 59.2)">1</text>
<text x="144.5" y="54.8">21</text>
<text x="144.5" y="56.5">22</text>
<text x="51.2" y="64.4" transform="rotate(-90 51.2 64.4)">2</text>
<text x="53.3" y="61.9">X5R</text>
<text x="12.6" y="81.1">VDD5V_IN</text>
<text x="90.7" y="81.1">USB30_5V</text>
<text x="127.3" y="81.1">USB30_OTG_5V</text>
<text x="15.6" y="89.4" transform="rotate(-90 15.6 89.4)">1</text>
<text x="63.6" y="85">5</text>
<text x="79.5" y="85">1</text>
<text x="79.5" y="88.5">2</text>
<text x="104.5" y="87.7" transform="rotate(-90 104.5 87.7)">1</text>
<text x="120.5" y="85">1</text>
<text x="129.3" y="85">2</text>
<text x="15.6" y="94.6" transform="rotate(-90 15.6 94.6)">2</text>
<text x="17.8" y="92.1">X5R</text>
<text x="58.3" y="93" transform="rotate(-90 58.3 93)">1</text>
<text x="63.6" y="92.1">4</text>
<text x="79.5" y="92.1">3</text>
<text x="83.2" y="93" transform="rotate(-90 83.2 93)">1</text>
<text x="104.5" y="92.8" transform="rotate(-90 104.5 92.8)">2</text>
<text x="106.7" y="90.3">X5R</text>
<text x="58.3" y="101.7" transform="rotate(-90 58.3 101.7)">2</text>
<text x="60.5" y="101">5%</text>
<text x="83.2" y="101.7" transform="rotate(-90 83.2 101.7)">2</text>
<text x="85.3" y="101">1%</text>
<text x="152.9" y="125.9">www.debix.io</text>
<text x="166" y="125.9">www.polyhex.net</text>
<text x="181.8" y="125.9">www.polyhexpc.com</text>
<text x="117.3" y="129.4">This document contains information proprietary to Polyhex</text>
<text x="117.3" y="131.2">procurement or manufacture in whole or in part without the express written permission of Polyhex</text>
<text x="161.5" y="129.4">and shall not be used for engineering design,</text>
<text x="191.1" y="131.2">Semiconductors.</text>
<text x="117.3" y="134.8">Designer:</text>
<text x="126.2" y="134.8">HW</text>
<text x="152.9" y="134.8">Drawing Title:</text>
<text x="117.3" y="143.7">Date:</text>
<text x="117.3" y="140.1">Reviewer:</text>
<text x="126.2" y="140.1">HW</text>
<text x="152.9" y="143.7">Sheet</text>
<text x="152.9" y="140.1">Page Title:</text>
<text x="160" y="143.7">10</text>
<text x="165.4" y="143.7">of</text>
<text x="170.7" y="143.7">11</text>
<text x="183.1" y="143.7">Rev</text>
<text x="188.5" y="143.7">V02</text>
</g>
<g font-size="1.6" fill="#004080">
<text x="148.5" y="9.6">VBUS_H</text>
<text x="148.5" y="11.4">DN_H</text>
<text x="73.8" y="16.7">IN1</text>
<text x="81.9" y="16.7">OUT1</text>
<text x="148.5" y="13.2">DP_H</text>
<text x="148.5" y="14.9">GND_H</text>
<text x="148.5" y="16.7">SSRXN_H</text>
<text x="73.8" y="18.5">IN2</text>
<text x="73.8" y="20.3">GND1</text>
<text x="73.8" y="22.1">IN3</text>
<text x="73.8" y="23.8">IN4</text>
<text x="81.8" y="20.3">GND2</text>
<text x="81.9" y="23.8">OUT4</text>
<text x="81.9" y="22.1">OUT3</text>
<text x="81.9" y="18.5">OUT2</text>
<text x="148.5" y="18.5">SSRXP_H</text>
<text x="148.5" y="20.3">GND-H</text>
<text x="148.5" y="22.1">SSTXN_H</text>
<text x="148.5" y="23.8">SSTXP_H</text>
<text x="148.5" y="30.9">VBUS_L</text>
<text x="148.5" y="32.7">DN_L</text>
<text x="148.5" y="34.5">DP_L</text>
<text x="73.8" y="38.1">IN1</text>
<text x="73.8" y="39.8">IN2</text>
<text x="73.8" y="41.6">GND1</text>
<text x="81.8" y="41.6">GND2</text>
<text x="81.9" y="39.8">OUT2</text>
<text x="81.9" y="38.1">OUT1</text>
<text x="148.5" y="36.3">GND_L</text>
<text x="148.5" y="38.1">SSRXN_L</text>
<text x="148.5" y="39.8">SSRXP_L</text>
<text x="148.5" y="41.6">GND-L</text>
<text x="73.8" y="43.4">IN3</text>
<text x="73.8" y="45.2">IN4</text>
<text x="81.9" y="45.2">OUT4</text>
<text x="81.9" y="43.4">OUT3</text>
<text x="148.5" y="43.4">SSTXN_L</text>
<text x="148.5" y="45.2">SSTXP_L</text>
<text x="148.5" y="52.3">SHIELD1</text>
<text x="148.5" y="54.1">SHIELD2</text>
<text x="148.5" y="55.8">SHIELD3</text>
<text x="148.5" y="57.6">SHIELD4</text>
<text x="66.7" y="86.1">VIN</text>
<text x="72.9" y="86.1">VOUT</text>
<text x="73.8" y="89.6">GND</text>
<text x="66.7" y="93.2">EN nFLG/Res</text>
</g>
<text font-size="1.5" x="39.1" y="68.8">Close Connector Place</text>
<g font-size="1.3">
<text x="22.2" y="1.3">5</text>
<text x="63.1" y="1.3">4</text>
<text x="103.9" y="1.3">3</text>
<text x="144.8" y="1.3">2</text>
<text x="185.6" y="1.3">1</text>
<text x=".4" y="20.8">D</text>
<text x="206.5" y="20.8">D</text>
<text x=".4" y="56.7">C</text>
<text x="206.5" y="56.7">C</text>
<text x=".4" y="92.5">B</text>
<text x="206.5" y="92.5">B</text>
<text x=".4" y="128.3">A</text>
<text x="206.5" y="128.3">A</text>
<text x="22.2" y="146.4">5</text>
<text x="63.1" y="146.4">4</text>
<text x="103.9" y="146.4">3</text>
<text x="144.8" y="146.4">2</text>
<text x="185.6" y="146.4">1</text>
</g>
</svg>
